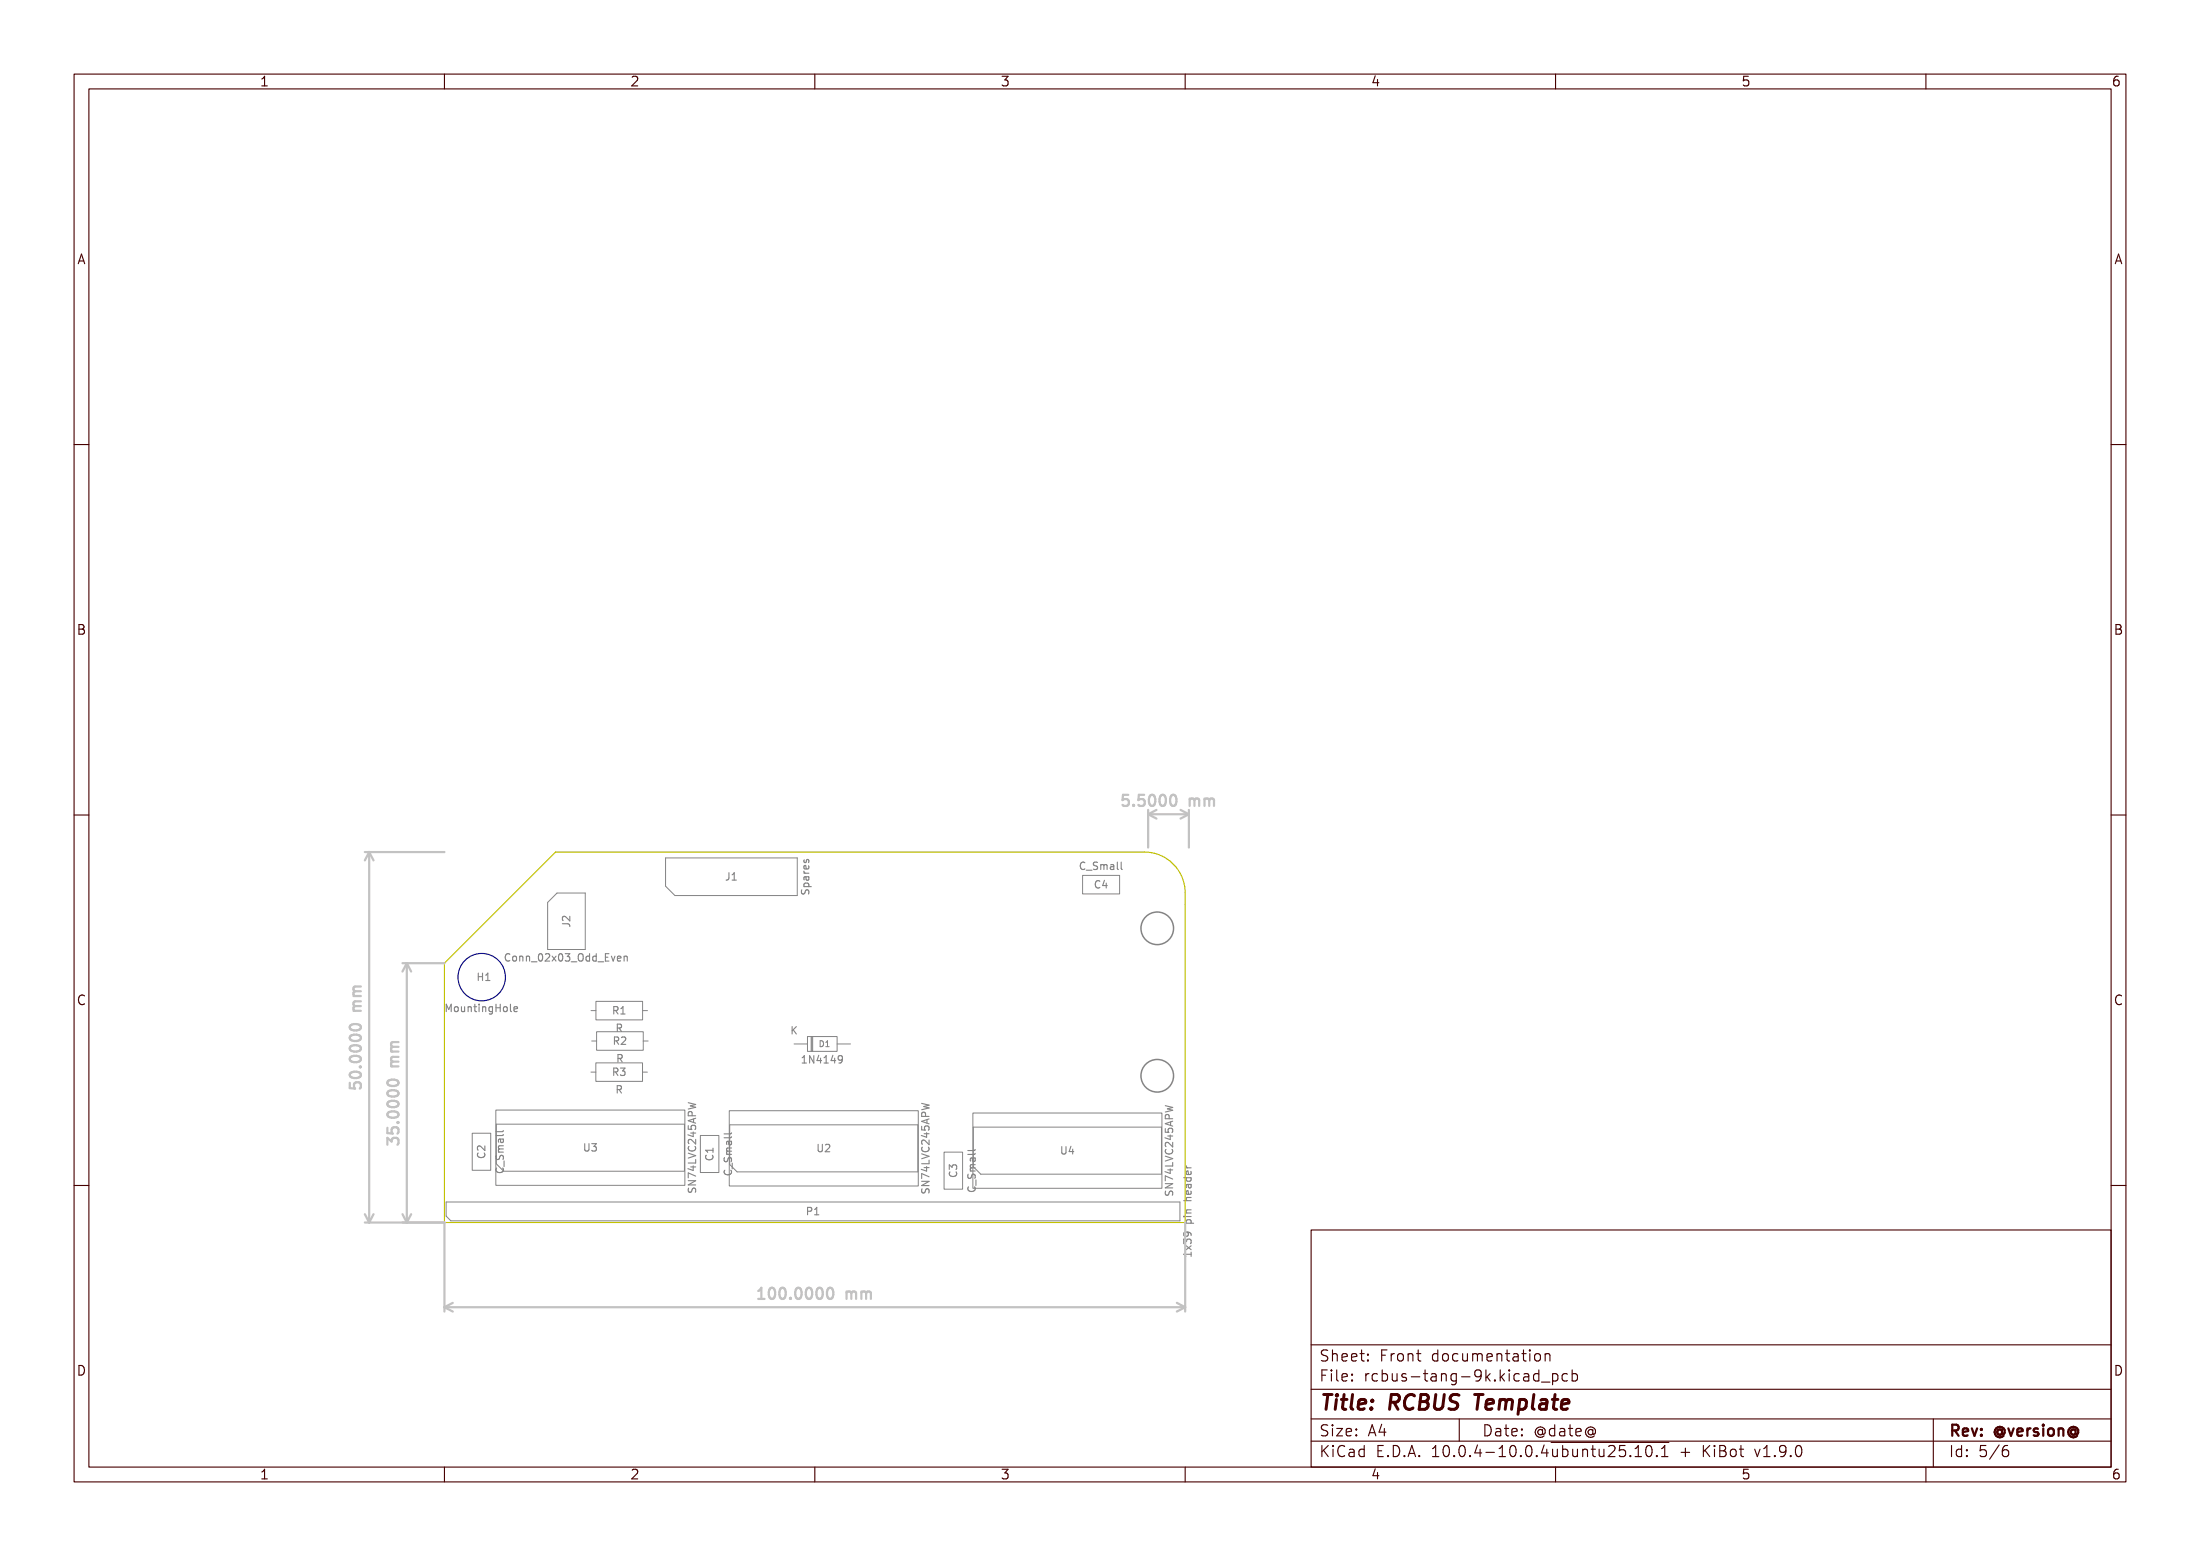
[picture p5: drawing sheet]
<svg xmlns="http://www.w3.org/2000/svg" width="297mm" height="210mm" viewBox="0 0 297 210" stroke-linecap="round" stroke-linejoin="round" font-family="sans-serif">
<g fill="none" stroke="#848484" stroke-width=".15">
<path d="M98.4 117.8v.7a.32 .32 0 0 1-.4 .3M98.8 118.8h.6M98.8 118.1l.3-.3v1M108.5 119.7h1M108.5 117.6l.2 .3M108.5 117.9h.7M108.6 116l-.1 .3 .2 .1h.1l.1-.4h.2v.4M108.6 119.7l-.1-.3 .2-.2 .4 .1v.4M108.8 118.3v.4l.2 .1 .2-.1-.1-.4M109.1 116.9l.1 .2-.1 .2-.5-.1v-.3l.2-.1 .1 .5M109.2 118.3l-.6 .1v.4M146.5 116.4a.47 .47 0 0 0-.7 .4 .47 .47 0 0 0 .5 .6l.2-.1"/>
<path d="M146.6 117.5h.8M148.2 116.4h-.4l-.2 .1 .1 .3 .4 .2v.3l-.1 .1-.4-.1M148.5 118.9a.47 .47 0 0 0-.7 .4 .47 .47 0 0 0 .5 .6l.2-.1M148.6 116.7v.7M148.6 116.8l.3-.1 .1 .1M149 116.8l.2-.1h.2l.1 .7M149 116.8v.6M149.1 118.8l-.2 .7h.6M149.3 119.2v.7M149.9 116.7h.4l.1 .7M150.4 116.9l-.4 .1-.1 .1 .1 .3 .4-.1M150.8 116.4v.8l.2 .2"/>
<path d="M151.4 116.4v.8l.1 .2M60.2 136.5v-1l.4 .8 .3-.8v1M61.4 135.9h.3l.2 .2v.2l-.2 .2h-.3l-.1-.2zM62.3 135.9v.6h.3l.1-.1M62.7 135.9v.6M63.2 136l.1-.1h.3v.6M63.2 135.9v.6M64 135.9h.3M64.1 135.5v.9l.2 .1M64.6 131.3v1M64.6 131.8h.5M64.7 135.5v.1"/>
<path d="M64.7 135.9v.6M65.1 131.3v1M65.2 136l.1-.1h.2l.1 .6M65.2 135.9v.6M65.6 132.3h.5M65.6 131.6l.3-.3v1M66.5 135.9h-.3l-.2 .2 .1 .4h.4M66.5 135.9v.8l-.2 .2-.2-.1M67 135.5v1M67 136h.5M67.5 135.5v1M68 136l.2-.1 .2 .1 .1 .3-.1 .2h-.2l-.2-.1z"/>
<path d="M68.8 128.8a.47 .47 0 0 0-.6 .3 .47 .47 0 0 0 .4 .6l.2-.1M68.9 135.5v.9l.2 .1M69.3 129.1l.1-.1 .3 .1v.4l-.1 .2h-.2l-.1-.1zM69.4 136.2l.5-.1-.1-.2h-.3l-.1 .1v.5h.4M70.2 129.1l.1-.1 .2 .1 .1 .6M70.2 129v.7M71.1 129.1l.1-.1 .2 .1 .1 .6M71.1 129v.7M71.7 129.8h.8M72.8 128.8l.1-.1a.54 .54 0 0 1 .4 .5 .54 .54 0 0 1-.4 .5 .66 .66 0 0 1-.1-.9zM73.6 128.8l.4-.1 .2 .3-.6 .7h.6M74.5 129l.6 .7"/>
<path d="M75.1 129l-.6 .7M75.5 128.8l.1-.1a.53 .53 0 0 1 .4 .5 .53 .53 0 0 1-.4 .5 .66 .66 0 0 1-.1-.9zM75.9 124.7h.7a.32 .32 0 0 1 .3 .4M76.3 128.7h.6l-.3 .4 .3 .1v.4l-.2 .1-.4-.1M76.9 123.7v.6l-.7-.6-.3 .2 .1 .3M77.1 129.8h.8M78.2 128.8a.33 .33 0 0 1 .4-.1 .33 .33 0 0 1 .1 .3v.4a.33 .33 0 0 1-.3 .3 .33 .33 0 0 1-.3-.3v-.4zM79.6 129.1l-.3-.1-.2 .2 .1 .5h.4M79.6 128.7v1M80.5 128.7v1M80.5 129.1l-.3-.1-.2 .2 .1 .5h.4M80.7 129.8h.8"/>
<path d="M81.7 129.2h.4M82.2 128.7h-.5v1h.5M82.5 129l.3 .7 .2-.7M82.9 136.4l.4-.1 .1-.1v-.2l-.2-.1h-.3v1M83.1 136.4l.3 .5M83.3 138.7h.5l.1-.1v-.3l-.2-.1h-.4v1M83.4 129.4l.4-.1v-.2l-.3-.1-.1 .2v.5h.4M83.6 138.7l.3 .5M83.8 136.9h.6M83.8 136.1l.3-.2v1M84.3 129.1l.1-.1 .2 .1 .1 .6M84.3 129v.7"/>
<path d="M106.9 138.6v1M107.1 139l.4 .6M107.5 138.6l-.6 .5M108.2 120.1v.4l.2 .2 .2-.1 .2-.5h.3l.1 .2-.1 .4M64.6 155.6a.47 .47 0 0 0 .3 .7 .47 .47 0 0 0 .6-.5l-.1-.2M65.5 154.7v.6l-.8-.6-.2 .2 .1 .3M67 155.9v.4l.1 .2 .3-.1 .2-.4h.3l.1 .1-.1 .4M67 157.6a.47 .47 0 0 0 .4 .7 .47 .47 0 0 0 .6-.5l-.1-.2M67.3 155.5h.7M67.4 155.1l-.1 .1 .1 .3M67.4 155.1h.6M67.5 153.7l.1 .4 .1 .1 .3-.1-.1-.4"/>
<path d="M68 153.7l-.7 .1v.4M68 154.6l-.7 .1v.2l.1 .2M68 152.6l-.2 .1h-.8M68 153.1l-.2 .2h-.8M68.1 156.7v.8M78.9 154.4v.8l.2 .2 .3-.1 .1-.1v-.8M79.9 154.4h.6l-.3 .3 .3 .1v.5l-.2 .1-.4-.1M82.9 144.7l.4-.1 .1-.1v-.2l-.2-.1h-.3v1M83 140.5l.4-.1 .1-.1v-.3h-.2h-.3v1M83.1 144.7l.3 .5M83.2 140.5l.3 .5M83.3 147h.5l.1-.1v-.3l-.2-.1h-.4v1"/>
<path d="M83.4 142.8h.5l.1-.1v-.3l-.2-.1h-.4v1M83.6 147l.3 .5M83.7 142.8l.3 .5M83.8 144.2h.6l-.4 .3 .3 .1v.5l-.1 .1-.4-.1M83.9 140h.4l.2 .2-.6 .8h.6M92.9 151.9v.5h.5l-.1-.1v-.3l.2-.1h.3l.1 .2-.1 .3M92.9 159.4h1l-1 .5h1M92.9 155.6l1 .4-1 .3M92.9 148.8l1 .3-.7 .2 .7 .1-1 .3M93 154.7a.47 .47 0 0 0 .3 .7 .47 .47 0 0 0 .6-.5l-.1-.2M93.2 157.5h.7M93.2 152.9h.7"/>
<path d="M93.4 150.6v-.5l-.2-.1-.2 .1-.1 .1v.4h1M93.6 157.4v.6l-.7-.3M93.6 152.8v.6l-.7-.2M93.6 151v.5M93.9 153.8v.6l-.7-.6-.3 .2 .1 .4M93.9 156.5v.5h-1M93.9 158.7l-1-.4v.7M93.9 150.9l-1 .4 1 .3M95.4 155.9a.47 .47 0 0 0 .3 .7 .47 .47 0 0 0 .6-.5l-.1-.2M96.3 155v.5M96.3 155.2h-1l.2 .3M97.8 156.2v.4l.1 .2 .3-.1 .2-.4h.3l.1 .1-.1 .4"/>
<path d="M97.9 157.9a.47 .47 0 0 0 .3 .7 .47 .47 0 0 0 .6-.5l-.1-.2M98.1 155.8h.7M98.2 155.4l-.1 .1 .1 .3M98.2 155.4h.6M98.3 154l.1 .4 .1 .1 .3-.1-.1-.4M98.8 154l-.7 .1v.4M98.8 154.9l-.7 .1v.2l.1 .2M98.8 153.4l-.2 .2h-.8M98.8 152.9l-.2 .1h-.8M98.8 157v.7M108.3 143.5h.6M108.3 142.8l.3-.3v1"/>
<path d="M109.9 142.5v1l-.6-1v1M110.4 154.4v.9l.2 .1h.2l.2-.1v-.9M110.5 142.4l-.2 .7h.6M110.8 142.8v.7M111.2 143.5h.6M111.2 142.8l.3-.3v1M111.4 154.5l.4-.1 .2 .3-.6 .7h.6M112.4 142.4l-.2 .7h.6M112.7 142.8v.7M113.7 142.9l-.2 .2h-.2l-.1-.2v-.4h.3l.2 .1a.66 .66 0 0 1-.3 .9h-.2M124.4 159.4h1l-1 .6h1M124.4 152v.5h.5l-.1-.1 .1-.3 .1-.1h.3l.1 .2-.1 .3"/>
<path d="M124.4 155.7l1 .4-1 .3M124.4 148.9l1 .3-.7 .1 .7 .2-1 .3M124.5 154.8a.47 .47 0 0 0 .4 .7 .47 .47 0 0 0 .5-.5l-.1-.2M124.8 153h.6M124.8 157.6h.6M124.9 150.7v-.5l-.1-.1-.3 .1-.1 .1v.4h1M125.1 157.4v.7l-.7-.3M125.1 152.9v.6l-.7-.2M125.1 151.1v.5M125.4 153.9v.6l-.7-.6-.3 .2 .1 .3M125.4 156.6v.5h-1M125.4 158.8l-1-.4v.7"/>
<path d="M125.4 151l-1 .3 1 .4M128.2 157.8v-.6l.3 .3 .1-.2h.5l.1 .1-.1 .4M128.2 158.2a.47 .47 0 0 0 .4 .6 .47 .47 0 0 0 .6-.4l-.1-.2M130.7 158.5v.4l.1 .1h.3l.2-.5h.3l.1 .2-.1 .3M131 158h.7M131.1 157.6h.6M131.1 157.6l-.1 .2 .1 .2M131.2 156.3l.1 .3 .1 .2 .3-.2-.1-.3M131.7 156.3h-.7v.4M131.7 157.2h-.7v.3l.1 .1M131.7 155.7l-.2 .1h-.8M131.7 155.1l-.2 .2h-.8"/>
<path d="M131.8 159.2v.8M143.3 154.8v.8l.2 .2 .3-.1 .1-.1v-.8M144.6 154.7l-.3 .7h.7M144.8 155.1v.7M157.3 152.3v.5h.5l-.1-.1v-.3l.2-.1h.3l.1 .2-.1 .3M157.3 159.8h1l-1 .5h1M157.3 156l1 .4-1 .3M157.3 149.2l1 .3-.7 .2 .7 .1-1 .3M157.4 155.1a.47 .47 0 0 0 .3 .7 .47 .47 0 0 0 .6-.5l-.1-.2M157.6 157.9h.7M157.6 153.3h.7M157.8 151v-.5l-.2-.1-.2 .1-.1 .1v.4h1"/>
<path d="M158 157.8v.6l-.7-.3M158 153.2v.6l-.7-.2M158 151.4v.5M158.3 154.2v.6l-.7-.6-.3 .2 .1 .4M158.3 156.9v.5h-1M158.3 159.1l-1-.4v.7M158.3 151.3l-1 .4 1 .3M159.8 159h1M160.1 157.3l.2 .3M160.1 157.6h.7M160.2 159l-.1 .2 .2 .2 .5-.1v-.3M160.4 159.9v.3l.2 .1 .2-.1v-.3"/>
<path d="M160.8 158.1v.3l-.1 .1h-.5v-.4l.2-.1 .1 .5M160.8 159.9h-.6v.4M93 160.4l-.1 .3 .1 .2h.3l.2-.5h.2l.2 .1v.4M109 163.5l.5-.1 .1-.1-.1-.3h-.1h-.4v1M110 164h.5M110 163.2l.3-.2v1M124.5 160.4l-.1 .4 .2 .2 .3-.1 .1-.4h.3l.1 .1v.4M130.7 160.2a.47 .47 0 0 0 .4 .6 .47 .47 0 0 0 .6-.4l-.1-.2M157.4 160.8l-.1 .3 .2 .2 .2-.1 .2-.4h.3l.1 .1v.4M159.8 167.9v-.7l.4 .4 .1-.3h.4l.1 .1-.1 .5M159.8 164.2h.1M159.8 162h1"/>
<path d="M160.1 168.1l.7 .6M160.1 165.1h1M160.1 164.2h.7M160.1 163.7h.7M160.2 165.1l-.1-.3 .2-.2 .5 .1v.4M160.2 166.3l.2 .2v.2l-.2 .2-.3-.1-.1-.3 .1-.2a.66 .66 0 0 1 .9 .3v.2M160.8 160.8v.2l-.1 .2-.5-.1v-.3l.2-.1 .1 .5M160.8 169v.6M160.8 169.3h-1l.3 .3M160.8 168.1l-.7 .6M160.8 161.6l-.6 .1-.1 .2 .1 .1M160.8 163.3h-.6l-.1 .3 .1 .1"/>
</g>
<g fill="none" stroke="#848484" stroke-width=".14">
<path d="M89.8 115.8h17.8v5.1h-16.5l-1.3-1.3zM146.2 118.2h5v2.4h-5zM75.2 120.5h3.8v7.7h-5.1v-6.4zM79.8 136.4h.6M80.4 135.1h6.4v2.5h-6.4zM80.5 139.2h6.3v2.6h-6.3zM86.8 136.4h.6M109 139.9h4v2h-4zM109.5 139.9v2M109.6 139.9v2M109.7 139.9v2M63.7 152.9h2.6v5h-2.6z"/>
<path d="M66.9 149.8h25.6v10.2h-25.6zM67 151.7h25.4v6.4h-24.4l-1-1zM79.8 144.7h.6M79.9 140.5h.6M80.4 143.4h6.3v2.5h-6.3zM86.7 144.7h.7M86.8 140.5h.7M94.6 153.3h2.4v4.9h-2.4zM98.4 149.9h25.6v10.2h-25.6zM98.5 151.8h25.4v6.4h-24.4l-1-1zM107.2 140.9h1.8M110.7 140.5a.4 .4 0 0 1 .5 .4 .4 .4 0 0 1-.5 .4z"/>
<path d="M111.5 141.3h.4M111.5 140.7l.2-.2v.8M113 140.9h1.8M127.5 155.5h2.5v5h-2.5zM131.3 150.2h25.6v10.2h-25.6zM131.4 152.1h25.4v6.4h-24.4l-1-1zM60.2 162.2h99.1v2.6h-98.4l-.7-.7z"/>
</g>
<g fill="none" stroke="#848484" stroke-width=".2">
<circle cx="156.2" cy="125.3" r="2.2"/>
<circle cx="156.2" cy="145.2" r="2.2"/>
</g>
<path d="M60 130l15-15h79.5a5.5 5.5 0 0 1 5.5 5.5v44.5h-100z" fill="none" stroke="#c2c200" stroke-width=".15"/>
<g fill="none" stroke="#c2c2c2" stroke-width=".3">
<path d="M49.3 115h10.7M49.8 115v50M49.8 115l.6 1.1M49.8 115l-.5 1.1M152.3 107.3h-.7l-.1 .7 .2-.2 .5 .1 .2 .2-.1 .5-.2 .2h-.4l-.2-.2M153 108.6l.1 .1-.1 .1M153 108.6v.1v.1M153 108.6v.2M154.5 107.3h-.7l-.1 .7 .2-.2 .5 .1 .1 .2v.5l-.3 .2h-.3l-.2-.2M155 109.3v5.1M155 109.9h5.5M155 109.9l1.1 .6"/>
<path d="M155.2 107.4a.36 .36 0 0 1 .4-.1 .36 .36 0 0 1 .3 .3 .77 .77 0 0 1-.4 1.2 .91 .91 0 0 1-.3-1.4zM156.1 109.3l-1.1 .6M156.7 107.4a.36 .36 0 0 1 .3-.1 .36 .36 0 0 1 .3 .3 .77 .77 0 0 1-.4 1.2 .91 .91 0 0 1-.2-1.4zM158.1 107.4a.36 .36 0 0 1 .4-.1 .36 .36 0 0 1 .2 .3 .77 .77 0 0 1-.4 1.2 .91 .91 0 0 1-.2-1.4zM159.4 109.3l1.1 .6M160.5 109.3v5.1M160.5 109.9l-1.1 .6M160.6 107.8v1M160.6 107.9a.37 .37 0 0 1 .6 .1M161.2 108l.3-.2h.3l.1 1M161.2 108v.8M162.6 107.9a.37 .37 0 0 1 .7 .1"/>
<path d="M162.6 107.8v1M163.3 108l.2-.2h.3l.1 1M163.3 108v.8M47.3 139.9a1 1 0 0 1 1.4 .1v.1a.94 .94 0 0 1-1.5 0zM47.4 138.4a1.02 1.02 0 0 1 1.3 .2v.1a.94 .94 0 0 1-1.5 0zM47.7 136.4h1M47.7 134.4h1M47.9 135.8l-.1 .1a.41 .41 0 0 0 .1 .5M47.9 133.8l-.1 .1a.41 .41 0 0 0 .1 .5M47.9 135.8h.8M47.9 133.8h.8M48.7 133.1l-.9 .1-.1 .4 .2 .2"/>
<path d="M48.7 135.1l-.9 .1-.1 .4 .2 .2M54.3 130h5.7M54.9 130v35M54.9 130l.6 1.1M54.9 130l-.6 1.1M47.2 146.1v.8h.7l-.1-.2 .1-.5 .2-.1h.5l.1 .3v.3l-.1 .2M47.3 141.3a1 1 0 0 1 1.4 .1v.2a.94 .94 0 0 1-1.5 0zM47.3 142.7a1 1 0 0 1 1.4 .2v.1a.94 .94 0 0 1-1.5 0zM47.3 144.9a1 1 0 0 1 1.4 .1v.1a.94 .94 0 0 1-1.5 0zM48.6 144v-.1l.1 .1M48.6 144v.1l.1-.1M48.6 144h.1"/>
<path d="M52.3 152.2v.7l.7 .1-.1-.2v-.5l.3-.2 .5 .1 .1 .2v.4l-.1 .2M52.3 154.5v-.9l.6 .5a.41 .41 0 0 1 .3-.5h.3l.2 .1 .1 .6-.1 .2M52.4 145.9a1.02 1.02 0 0 1 1.4 .2v.1a.94 .94 0 0 1-1.5 0zM52.4 147.3a1.02 1.02 0 0 1 1.4 .2v.1a.94 .94 0 0 1-1.5 0zM52.4 148.7a1.02 1.02 0 0 1 1.4 .2v.2a.94 .94 0 0 1-1.5 0zM52.4 150.1a1.02 1.02 0 0 1 1.4 .3v.1a.94 .94 0 0 1-1.5 0zM52.8 141.9h1M52.8 143.9h1M53 143.3l-.1 .1a.41 .41 0 0 0 0 .5M53 141.3l-.1 .1a.41 .41 0 0 0 0 .5M53 143.3h.8M53 141.3h.8"/>
<path d="M53.7 151.5v-.1l.1 .1M53.7 151.5v.1l.1-.1M53.7 151.5h.1M53.8 140.6l-.9 .1-.1 .4 .2 .2M53.8 142.6l-.9 .1-.1 .4 .2 .2M49.3 165h10.7v12M49.3 163.9l.5 1.1M50.4 163.9l-.6 1.1M54.3 163.9l.6 1.1M55.5 163.9l-.6 1.1M60 176.4h100M60 176.4l1.1 .6"/>
<path d="M61.1 175.8l-1.1 .6M102.4 175.3h.8M102.4 174.2l.4-.4v1.5M103.9 174a.36 .36 0 0 1 .4-.2 .36 .36 0 0 1 .3 .3 .77 .77 0 0 1-.5 1.2 .91 .91 0 0 1-.2-1.3zM105.4 174a.36 .36 0 0 1 .3-.2 .36 .36 0 0 1 .3 .3 .77 .77 0 0 1-.4 1.2 .91 .91 0 0 1-.2-1.3zM106.7 175.2h.1l-.1 .1M106.7 175.2h-.1l.1 .1M106.7 175.2v.1M107.5 174a.36 .36 0 0 1 .4-.2 .36 .36 0 0 1 .2 .3 .77 .77 0 0 1-.4 1.2 .91 .91 0 0 1-.2-1.3zM108.9 174a.36 .36 0 0 1 .4-.2 .36 .36 0 0 1 .3 .3 .77 .77 0 0 1-.5 1.2 .91 .91 0 0 1-.2-1.3zM110.4 174a.36 .36 0 0 1 .3-.2 .36 .36 0 0 1 .3 .3 .77 .77 0 0 1-.4 1.2 .91 .91 0 0 1-.2-1.3zM111.8 174a.36 .36 0 0 1 .4-.2 .36 .36 0 0 1 .2 .3 .77 .77 0 0 1-.4 1.2 .91 .91 0 0 1-.2-1.3z"/>
<path d="M114.3 174.3v1M114.3 174.5a.37 .37 0 0 1 .6 0M114.9 174.5l.2-.2 .4 .1 .1 .9M114.9 174.5v.8M116.3 174.5a.37 .37 0 0 1 .6 0M116.3 174.3v1M116.9 174.5l.2-.2 .4 .1 .1 .9M116.9 174.5v.8M158.9 175.8l1.1 .6M160 165v12M160 176.4l-1.1 .6"/>
</g>
<circle cx="65" cy="131.9" r="3.2" fill="none" stroke="#000084" stroke-width=".15"/>
<g fill="none" stroke="#480000" stroke-width=".15">
<path d="M10 10h277v190h-277zM12 12h273v186h-273zM35.3 11.6h.8M35.3 10.7l.4-.4v1.3M60 10v2M85.3 10.4l.2-.1 .5 .1a.35 .35 0 0 1 0 .5l-.7 .7h.8M110 10v2M135.3 10.3h.8l-.4 .5a.35 .35 0 0 1 .4 .2v.3l-.1 .2-.5 .1-.2-.1M160 10v2M185.7 10.2l-.4 1h.9M186 10.7v.9M210 10v2"/>
<path d="M236 10.3h-.6l-.1 .6 .2-.1 .5 .1 .1 .1-.1 .5-.2 .1h-.3l-.2-.1M260 10v2M286 10.3a.52 .52 0 0 0-.7 .6v.4l.2 .2 .3 .1 .2-.1 .1-.5-.1-.1-.4-.1-.3 .2M10.6 35.6l.4-1.3 .4 1.3M10.7 35.2h.6M285.6 35.6l.4-1.3 .4 1.3M285.7 35.2h.6M10 60h2M285 60h2M10.7 84.3h.4l.2 .1v.3l-.2 .2a.35 .35 0 0 1 .3 .3 .35 .35 0 0 1-.2 .4h-.5zM10.7 84.9h.4M285.7 84.3h.4l.2 .1v.3l-.2 .2a.35 .35 0 0 1 .3 .3 .35 .35 0 0 1-.2 .4h-.5z"/>
<path d="M285.7 84.9h.4M10 110h2M285 110h2M11.4 134.4a.52 .52 0 0 0-.6 0 .52 .52 0 0 0-.2 .6 .49 .49 0 0 0 .2 .5 .49 .49 0 0 0 .6 0M286.4 134.4a.52 .52 0 0 0-.6 0 .52 .52 0 0 0-.2 .6 .49 .49 0 0 0 .3 .5 .49 .49 0 0 0 .5 0M10 160h2M285 160h2M177 166h108v32h-108zM10.7 184.3a.66 .66 0 0 1 .7 .6 .66 .66 0 0 1-.7 .7zM35.3 198.7l.4-.4v1.3M35.3 199.6h.8M60 198v2"/>
<path d="M85.3 198.4l.2-.1 .5 .1a.35 .35 0 0 1 0 .5l-.7 .7h.8M110 198v2M135.3 198.3h.8l-.4 .5a.35 .35 0 0 1 .4 .2v.4l-.1 .1-.5 .1-.2-.1M160 198v2M177 194.5h108M177 191.5h108M177 187.5h108M177 181.5h108M178.5 185.6h.5M178.5 195.1v1.5M178.7 195.7l.6 .9M179.2 184.9h-.7v1.5"/>
<path d="M179.2 192.4l-.2-.1-.5 .1a.36 .36 0 0 0-.1 .3 .36 .36 0 0 0 .3 .3 .55 .55 0 0 1 .5 .4v.3l-.2 .1-.6-.1M179.2 182.3l-.2-.1-.5 .1a.36 .36 0 0 0-.1 .3 .36 .36 0 0 0 .3 .3 .55 .55 0 0 1 .5 .4v.3l-.2 .1-.6-.1M179.3 195.1l-.8 .9M179.7 184.9v.1M179.7 185.4v1M179.7 184.9l.1 .1h-.1M179.9 182.2v1.5M179.9 192.3v.1M179.9 192.8v1M179.9 192.3l-.1 .1h.1M179.9 192.3l.1 .1h-.1M179.9 182.8a.37 .37 0 0 1 .6 .1v.8"/>
<path d="M180 195.1v.1M180 195.6v1M180 195.1l-.1 .1h.1M180.5 192.8h.7l-.7 1h.7M180.5 184.9v1.3l.2 .2M181.2 183.2l.7-.1-.1-.3-.4-.1-.2 .2v.7l.2 .1 .4-.1M181.2 185.9l.7-.2-.1-.2-.4-.1-.2 .2v.7l.2 .1 .4-.1M181.5 195.2a.6 .6 0 0 0-.7 0 .6 .6 0 0 0-.2 .8 .56 .56 0 0 0 .3 .5 .56 .56 0 0 0 .6 0M181.7 193.3l.8-.1-.1-.3-.4-.1-.3 .2 .1 .7 .2 .1 .4-.1M182.2 195.7l.1-.1 .4 .1 .1 .9M182.5 183.2l.7-.1-.1-.3-.4-.1-.2 .2v.7l.2 .1 .4-.1M182.5 186.3h.1l-.1 .1"/>
<path d="M182.5 186.3v.1M182.5 185.5v.1M182.5 185.5h.1l-.1 .1M182.8 196h-.5a.29 .29 0 0 0-.2 .3 .29 .29 0 0 0 .2 .3l.5-.1M183.1 193.7h.1l-.1 .1M183.1 193.7h-.1l.1 .1M183.1 192.9v.1M183.1 193.7v.1M183.1 192.9h.1l-.1 .1M183.1 192.9h-.1l.1 .1M183.6 182.7h.6M183.8 182.2v1.3l.1 .1 .3 .1"/>
<path d="M184.2 195.7l-.5-.1-.2 .3v.4l.1 .2 .1 .1 .5-.1M184.2 195.1v1.5M184.4 185.4v1M184.7 183.6v.1M184.7 183.6h-.1l.1 .1M184.7 182.8v.1M184.7 182.8h-.1l.1 .1M184.7 193.8l.5-1.5 .5 1.5M184.8 185.4l-.3 .1-.1 .2M184.9 193.4h.7M185.7 198.2l-.4 1h.9M186 185.5l-.5-.1-.3 .3v.4l.2 .2 .1 .1 .5-.1"/>
<path d="M186 198.7v.9M186 195.8h.5M186.5 192.2l-.3 1.1h.9M186.5 182.9h.5M186.6 185.5l.4-.1 .3 .3v.4l-.1 .2-.2 .1-.4-.1M186.6 184.9v1.5M186.7 195.1h-.7v1.5h.7M186.9 192.8v1M187.2 182.2h-.7v1.5M187.4 196.5h.1l-.1 .1M187.4 196.5h-.1l.1 .1M187.4 196.5v.1"/>
<path d="M187.8 182.7v1M188 185.4v.9a.41 .41 0 0 0 .6 0M188.1 195.1a.79 .79 0 0 1 .9 .5 .79 .79 0 0 1-.3 .9l-.6 .1zM188.2 182.7l-.2 .1-.2 .2M188.6 185.4v1M188.8 182.8a.41 .41 0 0 1 .7 .2v.4a.41 .41 0 0 1-.4 .3 .41 .41 0 0 1-.4-.3v-.4zM189.6 196.5h.1l-.1 .1M189.6 196.5h-.1l.1 .1M189.6 196.5v.1M189.8 185.5l-.3-.1-.3 .2 .1 .2 .5 .2 .1 .1-.1 .2-.1 .1-.5-.1M190.1 196.6l.5-1.5 .5 1.5M190.1 182.8a.37 .37 0 0 1 .6 .1v.8"/>
<path d="M190.1 182.7v1M190.2 196.2h.8M190.5 185.8h1.2M191.2 182.7h.6M191.5 182.2v1.3v.1l.3 .1M191.6 196.5h.1l-.1 .1M191.6 196.5h-.1l.1 .1M191.6 196.5v.1M192.2 185.4h.5M192.4 184.9v1.3l.1 .1 .2 .1M193.2 185.5l.2-.1 .4 .1 .1 .9M193.4 196.6h.8"/>
<path d="M193.4 195.5l.4-.4v1.5M193.9 185.7l-.5 .1a.29 .29 0 0 0-.2 .3 .29 .29 0 0 0 .2 .3l.5-.1M194.1 182.8l-.4-.1-.3 .3v.4l.1 .2 .2 .1 .4-.1M194.1 182.2v1.5M194.6 185.5a.37 .37 0 0 1 .6 .1v.8M194.6 185.4v1M194.8 182.8a.41 .41 0 0 1 .4-.1 .41 .41 0 0 1 .3 .3v.4a.41 .41 0 0 1-.4 .3 .41 .41 0 0 1-.4-.3zM195 195.2a.36 .36 0 0 1 .3-.1 .36 .36 0 0 1 .3 .3 .77 .77 0 0 1-.4 1.2 .91 .91 0 0 1-.2-1.4zM196.3 196.5h.1l-.1 .1M196.3 196.5h-.1l.1 .1M196.3 196.5v.1M196.6 185.4v1.2a.41 .41 0 0 1-.6 .2"/>
<path d="M196.6 185.5l-.4-.1-.3 .3v.4l.1 .2 .2 .1 .4-.1M196.8 182.8l-.4-.1-.3 .3v.4l.1 .2 .2 .1 .4-.1M197 191.5v3M197.1 195.2a.36 .36 0 0 1 .4-.1 .36 .36 0 0 1 .2 .3 .77 .77 0 0 1-.4 1.2 .91 .91 0 0 1-.2-1.4zM197.3 185.8h1.2M197.5 182.7v.9a.41 .41 0 0 0 .6 0M198.1 182.7v1M198.5 196.5v.1M198.5 196.5h-.1l.1 .1M198.8 182.8a.37 .37 0 0 1 .7 .1M198.8 182.7v1M199.5 195l-.4 1.1h.9"/>
<path d="M199.5 182.9l.2-.2 .3 .1 .1 .9M199.5 182.9v.8M199.8 195.6v1M200 185.5l-.3 .3h-.3l-.3-.3v-.3l.1-.2 .5-.1 .2 .1a.99 .99 0 0 1-.4 1.4h-.3M200.5 192.3a.79 .79 0 0 1 .8 .5 .79 .79 0 0 1-.3 .9l-.5 .1zM200.6 196h1.1M200.6 184.9v1.5M200.7 185.8l.5 .6M200.7 183.2l.8-.1-.1-.3-.4-.1-.3 .2 .1 .7 .2 .1 .4-.1M201.2 185.4l-.6 .6M201.8 186.3h.1l-.1 .1M201.8 186.3h-.1l.1 .1"/>
<path d="M201.8 186.3v.1M202 192.9l.1-.1 .4 .1 .1 .9M202.1 182.8a.37 .37 0 0 1 .6 .1v.8M202.1 182.7v1M202.4 196.6h.8M202.4 195.5l.4-.4v1.5M202.5 184.9v1.5M202.6 193.2h-.5a.29 .29 0 0 0-.2 .3 .29 .29 0 0 0 .2 .3l.5-.1M202.7 185.8l.4 .6M203.1 192.8h.6M203.1 185.4l-.6 .6M203.2 182.7h.6"/>
<path d="M203.3 192.3v1.3l.1 .1 .3 .1M203.5 182.2v1.3v.1l.3 .1M203.7 184.9v.1M203.7 185.4v1M203.7 184.9l.1 .1h-.1M204 195.2a.36 .36 0 0 1 .3-.1 .36 .36 0 0 1 .3 .3 .77 .77 0 0 1-.4 1.2 .91 .91 0 0 1-.2-1.4zM204.1 193.3l.7-.1-.1-.3-.4-.1-.2 .2 .1 .7 .1 .1 .4-.1M204.3 182.8l.2-.1 .4 .1 .1 .9M205 183.1h-.5a.29 .29 0 0 0-.3 .3 .29 .29 0 0 0 .3 .3l.5-.1M205.1 185.5l-.4-.1-.3 .3v.4l.1 .2 .2 .1 .4-.1M205.3 196.5h.1l-.1 .1M205.3 196.5h-.1l.1 .1"/>
<path d="M205.3 196.5v.1M205.5 193.7v.1M205.5 193.7h-.1l.1 .1M205.5 192.9v.1M205.5 192.9h-.1l.1 .1M205.5 182.7h.5M205.7 182.2v1.3v.1l.3 .1M205.7 185.5l.2-.1 .4 .1 .1 .9M206.1 195.2a.36 .36 0 0 1 .4-.1 .36 .36 0 0 1 .2 .3 .77 .77 0 0 1-.4 1.2 .91 .91 0 0 1-.2-1.4zM206.4 185.7l-.5 .1a.29 .29 0 0 0-.2 .3 .29 .29 0 0 0 .2 .3l.5-.1M206.5 182.2v.1M206.5 182.7v1"/>
<path d="M206.5 182.2l.1 .1h-.1M207.2 182.8a.41 .41 0 0 1 .4-.1 .41 .41 0 0 1 .4 .3v.4a.41 .41 0 0 1-.4 .3 .41 .41 0 0 1-.4-.3zM207.5 196.5v.1M207.5 196.5h-.1l.1 .1M207.7 185.5l-.4-.1-.3 .3v.4l.2 .2 .1 .1 .4-.1M207.7 184.9v1.5M208.1 186.5h1.1M208.2 193.1a.36 .36 0 0 0-.5-.1 .36 .36 0 0 0 0 .6 .36 .36 0 0 0 .5-.1M208.2 192.9v.6M208.2 193.5l.1 .1 .2-.1a.67 .67 0 0 0-.6-.9 .67 .67 0 0 0-.6 1 .71 .71 0 0 0 1.2 .2M208.5 195l-.4 1.1h.9M208.6 182.7v1"/>
<path d="M208.6 182.8a.37 .37 0 0 1 .6 .1v.8M208.8 195.6v1M209.4 194.7h15.9M209.6 195.6l.1 .9a.41 .41 0 0 0 .5 0M209.6 185.4v1.5M209.6 185.5l.4-.1 .3 .3v.4l-.1 .2-.2 .1-.4-.1M209.9 192.9l-.4-.1-.3 .3v.4l.1 .2 .2 .1 .4-.1M209.9 192.3v1.5M210 198v2M210.2 195.6v1M210.6 192.9l.1-.1 .5 .1v.9M211 195.7l.4-.1 .3 .3v.4l-.2 .2-.1 .1-.4-.1"/>
<path d="M211 195.1v1.5M211.2 193.2h-.5a.29 .29 0 0 0-.2 .3 .29 .29 0 0 0 .2 .3l.5-.1M211.6 185.5l-.4-.1-.3 .3v.4l.1 .2 .2 .1 .4-.1M211.7 192.8h.6M212 192.3v1.3v.1l.3 .1M212.2 185.5l.5-.1 .3 .3v.4l-.2 .2-.1 .1-.5-.1M212.2 184.9v1.5M212.3 195.6l.1 .9a.41 .41 0 0 0 .6 0M212.7 193.3l.8-.1-.1-.3-.4-.1-.3 .2 .1 .7 .2 .1 .4-.1M213 195.6v1M213.7 195.7a.37 .37 0 0 1 .6 .1v.8M213.7 195.6v1"/>
<path d="M214.8 195.6h.6M215 193.1a.36 .36 0 0 0-.5-.1 .36 .36 0 0 0 0 .6 .36 .36 0 0 0 .5-.1M215 193.5l.1 .1 .2-.1a.67 .67 0 0 0-.6-.9 .67 .67 0 0 0-.6 1 .71 .71 0 0 0 1.1 .2M215 192.9v.6M215 195.1v1.3l.1 .1 .3 .1M215.9 195.6l.1 .9a.41 .41 0 0 0 .5 0M216.5 195.6v1M217.2 195.2l.2-.1 .5 .1a.41 .41 0 0 1 .1 .5l-.9 .9h.9M219.4 195.1h-.7l-.1 .7 .2-.1h.5l.2 .3-.1 .5-.2 .1h-.4l-.2-.1M220.1 196.5h.1l-.1 .1M220.1 196.5h-.1l.1 .1M220.1 196.5v.1"/>
<path d="M220.7 196.6h.9M220.7 195.5l.5-.4v1.5M222.3 195.2a.36 .36 0 0 1 .4-.1 .36 .36 0 0 1 .3 .3 .77 .77 0 0 1-.5 1.2 .91 .91 0 0 1-.2-1.4zM223.7 196.5v.1M223.7 196.5h-.1l.1 .1M224.3 196.6h.9M224.3 195.5l.4-.4v1.5M227 196h1.1M227.5 195.4v1.2M230 195.1v1.5M230.2 195.7l.6 .9M230.8 195.1l-.8 .9"/>
<path d="M231.5 195.1v.1M231.5 195.6v1M231.5 195.1l-.1 .1h.1M232.2 195.1l.6 .1a.36 .36 0 0 1 .2 .3 .36 .36 0 0 1-.3 .3 .4 .4 0 0 1 .3 .4 .4 .4 0 0 1-.3 .4h-.5zM232.2 195.8h.5M233.7 195.7a.41 .41 0 0 1 .7 .2v.4a.41 .41 0 0 1-.4 .3 .41 .41 0 0 1-.4-.3v-.4zM234.8 195.6h.6M235 195.1v1.3l.1 .1 .3 .1M236 198.3h-.6l-.1 .6 .2-.1 .5 .1 .1 .1-.1 .5-.2 .1h-.3l-.2-.1M236.9 195.6l.3 1 .4-1M238.1 196.6h.9M238.1 195.5l.4-.4v1.5"/>
<path d="M239.6 196.5h.1l-.1 .1M239.6 196.5h-.1l.1 .1M239.6 196.5v.1M241.1 195.7l-.3 .3h-.3l-.3-.3v-.3l.2-.2 .4-.1 .2 .1a.99 .99 0 0 1-.3 1.4h-.3M241.7 196.5h.1l-.1 .1M241.7 196.5v.1M242.5 195.2a.36 .36 0 0 1 .4-.1 .36 .36 0 0 1 .3 .3 .77 .77 0 0 1-.5 1.2 .91 .91 0 0 1-.2-1.4zM260 198v2M261 191.5v6.5M263.5 195.1v1.5M264.8 195.7l-.4-.1-.3 .3v.4l.1 .2 .2 .1 .4-.1M264.8 195.1v1.5"/>
<path d="M265.5 196.5h.1l-.1 .1M265.5 196.5v.1M265.5 195.7v.1M265.5 195.7h.1l-.1 .1M268.1 195.1h-.7l-.1 .7 .2-.1h.5l.2 .3-.1 .5-.2 .1h-.4l-.2-.1M269.9 195l-1.3 2M271 195.1a.6 .6 0 0 0-.7 .6v.6l.2 .2 .4 .1 .2-.1 .1-.5-.2-.3h-.4l-.3 .3M285.7 184.3a.66 .66 0 0 1 .7 .6 .66 .66 0 0 1-.7 .7zM286 198.3a.52 .52 0 0 0-.7 .6v.5l.2 .1 .3 .1 .2-.1 .1-.5-.1-.1-.4-.1-.3 .2"/>
</g>
<g fill="none" stroke="#480000" stroke-width=".3">
<path d="M263.6 193.1h.5a.41 .41 0 0 0 .3-.4 .41 .41 0 0 0-.3-.4h-.5v1.5M263.9 193.1l.5 .7M265 193.3l.7-.2-.1-.2-.4-.1-.2 .2 .1 .7 .1 .1 .4-.1M266.2 192.8l.4 1 .3-1M267.5 193.6l.1 .1-.1 .1M267.5 193.6l-.1 .1 .1 .1M267.5 192.9v.1M267.5 193.6v.2M267.5 192.9h.1l-.1 .1M267.5 192.9h-.1l.1 .1M270.3 193.1a.36 .36 0 0 0-.6-.1 .36 .36 0 0 0 0 .6 .36 .36 0 0 0 .6-.1M270.3 192.9v.6"/>
<path d="M270.3 193.5v.1l.3-.1a.67 .67 0 0 0-.7-.9 .67 .67 0 0 0-.6 1 .71 .71 0 0 0 1.2 .2M271.1 192.8l.4 1 .3-1M272.3 193.3l.8-.2-.1-.2-.4-.1-.3 .2 .1 .7 .2 .1 .4-.1M273.7 192.8v1M274.1 192.8l-.3 .1-.1 .2M275.1 192.9l-.3-.1-.2 .2v.2l.5 .2 .1 .1-.1 .2-.1 .1-.4-.1M275.8 192.3v.1M275.8 192.8v1M275.8 192.3l.1 .1h-.1M276.6 192.9a.41 .41 0 0 1 .4-.1 .41 .41 0 0 1 .3 .3v.4a.41 .41 0 0 1-.4 .3 .41 .41 0 0 1-.4-.3zM277.9 192.9a.37 .37 0 0 1 .7 .1v.8M277.9 192.8v1"/>
<path d="M280.2 193.1a.36 .36 0 0 0-.5-.1 .36 .36 0 0 0 0 .6 .36 .36 0 0 0 .5-.1M280.2 193.5l.1 .1 .2-.1a.68 .68 0 0 0-.7-.9 .68 .68 0 0 0-.5 1 .71 .71 0 0 0 1.1 .2M280.2 192.9v.6"/>
</g>
<g fill="none" stroke="#480000" stroke-width=".4">
<path d="M178.7 188.2h1.1M179.3 188.2l-.3 2M180.4 188.9l-.1 1.3M180.5 188.2l-.1 .1 .1 .1M180.5 188.2l.1 .1-.1 .1M180.5 188.2v.2M181.1 188.9h.7M181.5 188.2l-.3 1.7 .1 .2 .4 .1M182.6 188.2l-.2 1.7 .1 .2 .1 .1M183.4 189.5l1-.1-.1-.4-.2-.1-.5 .1-.2 .2-.1 .7 .1 .2 .2 .1 .6-.1M185.1 190l.1 .1-.1 .1M185.1 190l-.1 .1 .1 .1"/>
<path d="M185.1 190v.2M185.3 189l-.1 .2M185.3 189v.1l-.1 .1M185.3 189l-.1 .1v.1M187.7 189.3h.8a.55 .55 0 0 0 .4-.5 .55 .55 0 0 0-.3-.6h-.8l-.2 2M188.2 189.3l.5 .9M191 188.4a.73 .73 0 0 0-1.2 .3 .97 .97 0 0 0 .4 1.5l.6-.2M191.7 189.2h.7M191.8 188.2h.7a.49 .49 0 0 1 .3 .5 .49 .49 0 0 1-.4 .5l.3 .1a.58 .58 0 0 1-.4 .9h-.7zM193.8 188.2l-.2 1.6 .2 .3a.66 .66 0 0 0 1-.3l.2-1.6M197 188.3a.84 .84 0 0 0-1.1 .1 .45 .45 0 0 0 .2 .8l.4 .1a.49 .49 0 0 1 .3 .5 .49 .49 0 0 1-.5 .4l-.7-.1M199.1 188.2h1.1"/>
<path d="M199.6 188.2l-.2 2M200.6 189.5l1-.1v-.4l-.2-.1-.6 .1-.1 .2-.1 .7v.2l.2 .1 .6-.1M202.5 189.1a.49 .49 0 0 1 .8 .1M202.5 188.9l-.2 1.3M203.3 189.2a.5 .5 0 0 1 .8-.2l.1 .2-.1 1M203.3 189.2l-.1 1M205.2 189l.2-.1 .5 .1 .2 .3-.1 .5a.65 .65 0 0 1-1 .3M205.2 188.9l-.3 2M207.1 188.2l-.2 1.7v.2l.2 .1M208 189l.2-.1 .6 .1 .1 .2-.2 1M208.8 189.4h-.6a.4 .4 0 0 0-.4 .4 .4 .4 0 0 0 .3 .4l.6-.1M209.6 188.9h.7"/>
<path d="M209.9 188.2l-.2 1.7 .1 .2 .4 .1M210.8 189.5l1-.1-.1-.4-.1-.1-.6 .1-.1 .2-.1 .7v.2l.2 .1 .6-.1"/>
</g>
<text font-size="2.7" fill="#fff" x="178" y="190.3">Title: RCBUS Template</text>
<g font-size="2" fill="#fff">
<text x="152.3" y="108.8">5.5000 mm</text>
<text x="48.8" y="146" transform="rotate(-90 48.8 146)">50.0000 mm</text>
<text x="53.9" y="153.5" transform="rotate(-90 53.9 153.5)">35.0000 mm</text>
<text x="103.4" y="175.4">100.0000 mm</text>
<text x="178" y="183.8">Sheet: Front documentation</text>
<text x="178" y="186.5">File: rcbus-tang-9k.kicad_pcb</text>
<text x="178" y="193.9">Size: A4</text>
<text x="178" y="196.7">KiCad E.D.A. 10.0.4-10.0.4~{ubuntu25.10.1} + KiBot v1.9.0</text>
<text x="200" y="193.9">Date: @date@</text>
<text x="263" y="196.7">Id: 5/6</text>
<text x="263" y="193.9">Rev: @version@</text>
</g>
<g font-size="1.7" fill="#fff">
<text x="35" y="11.6">1</text>
<text x="85" y="11.6">2</text>
<text x="135" y="11.6">3</text>
<text x="185" y="11.6">4</text>
<text x="235" y="11.6">5</text>
<text x="285" y="11.6">6</text>
<text x="10.5" y="35.6">A</text>
<text x="285.5" y="35.6">A</text>
<text x="10.5" y="85.6">B</text>
<text x="285.5" y="85.6">B</text>
<text x="10.5" y="135.6">C</text>
<text x="285.5" y="135.6">C</text>
<text x="10.5" y="185.6">D</text>
<text x="285.5" y="185.6">D</text>
<text x="35" y="199.7">1</text>
<text x="85" y="199.7">2</text>
<text x="135" y="199.7">3</text>
<text x="185" y="199.7">4</text>
<text x="235" y="199.7">5</text>
<text x="285" y="199.7">6</text>
</g>
<g font-size="1.3" fill="#fff">
<text x="97.9" y="118.8">J1</text>
<text x="145.8" y="117.4">C_Small</text>
<text x="147.8" y="119.9">C4</text>
<text x="77" y="125.1" transform="rotate(-90 77 125.1)">J2</text>
<text x="109.2" y="120.7" transform="rotate(-90 109.2 120.7)">Spares</text>
<text x="68.8" y="129.8">Conn_02x03_Odd_Even</text>
<text x="60.2" y="136.6">MountingHole</text>
<text x="64.5" y="132.4">H1</text>
<text x="82.8" y="136.9">R1</text>
<text x="82.9" y="141">R2</text>
<text x="83.2" y="139.3">R</text>
<text x="83.3" y="143.4">R</text>
<text x="106.8" y="139.6">K</text>
<text x="108.6" y="143.5">1N4149</text>
<text x="82.8" y="145.2">R3</text>
<text x="83.2" y="147.6">R</text>
<text x="78.9" y="155.4">U3</text>
<text x="110.4" y="155.5">U2</text>
<text x="143.3" y="155.8">U4</text>
<text x="65.5" y="156.3" transform="rotate(-90 65.5 156.3)">C2</text>
<text x="68" y="158.3" transform="rotate(-90 68 158.3)">C_Small</text>
<text x="94" y="160.1" transform="rotate(-90 94 160.1)">SN74LVC245APW</text>
<text x="96.3" y="156.6" transform="rotate(-90 96.3 156.6)">C1</text>
<text x="98.8" y="158.6" transform="rotate(-90 98.8 158.6)">C_Small</text>
<text x="125.5" y="160.2" transform="rotate(-90 125.5 160.2)">SN74LVC245APW</text>
<text x="129.2" y="158.8" transform="rotate(-90 129.2 158.8)">C3</text>
<text x="131.7" y="160.8" transform="rotate(-90 131.7 160.8)">C_Small</text>
<text x="158.4" y="160.5" transform="rotate(-90 158.4 160.5)">SN74LVC245APW</text>
<text x="109" y="164">P1</text>
<text x="160.8" y="169.5" transform="rotate(-90 160.8 169.5)">1x39 pin header</text>
</g>
<text font-size="1.1" fill="#fff" x="110.7" y="141.3">D1</text>
</svg>
